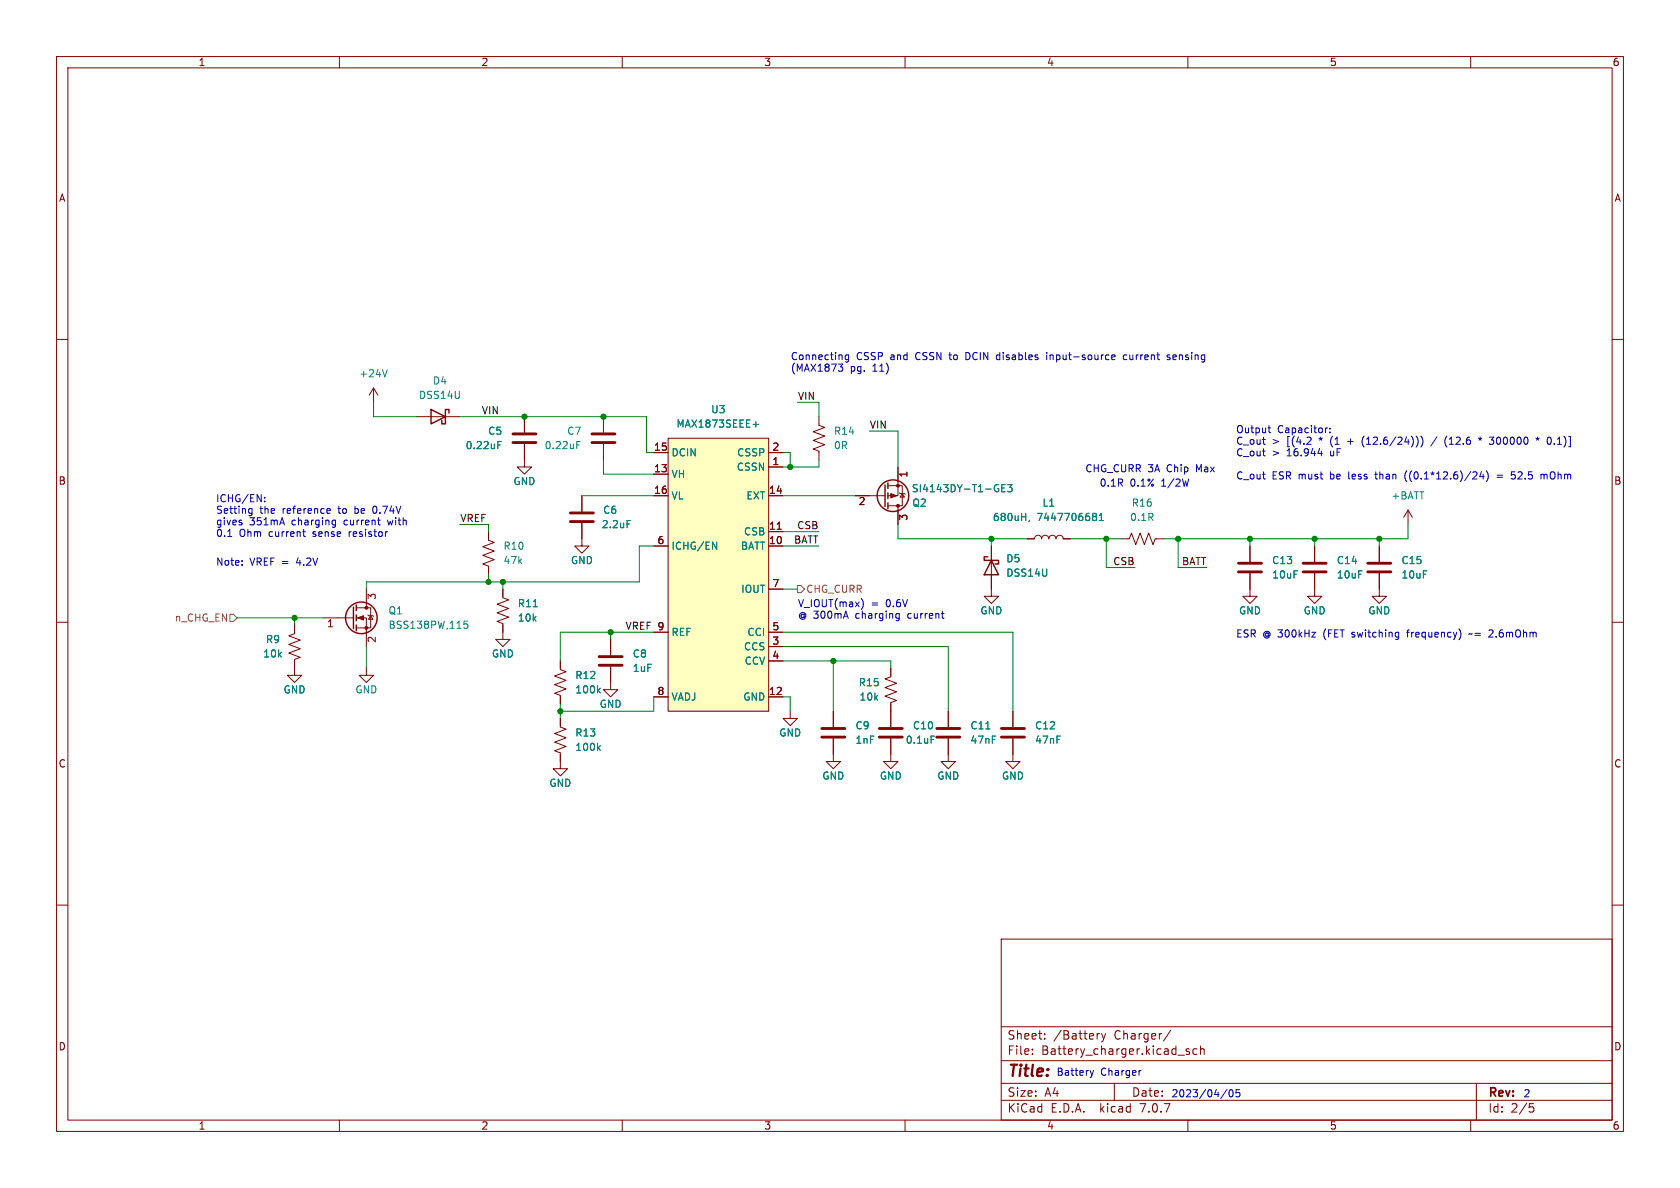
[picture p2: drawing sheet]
<svg xmlns="http://www.w3.org/2000/svg" width="297mm" height="210mm" viewBox="0 0 297 210" stroke-linecap="round" stroke-linejoin="round" font-family="sans-serif">
<g fill="none" stroke="#840000" stroke-width=".18">
<path d="M10 10h277v190h-277zM12 12h273v186h-273zM60 10v2M110 10v2M160 10v2M210 10v2M260 10v2M10 60h2M285 60h2M66 68.6l.8 1.3M66 68.6v2.5M66 68.6l-.7 1.3"/>
<path d="M73.7 73.7h7.6M92.7 78.5v4.1h1.3l-1.3 1.2-1.3-1.2h1.3M92.7 73.7v2.8M106.7 73.7v2.8M106.7 78.5v2.8M118.1 77.5h17.8v48.2h-17.8zM144.8 73.7v1.5l1 .4-2 .7 2 .8-2 .8 2 .7-2 .8 1 .4v1.5M86.4 94v1.5l1 .4-2.1 .7 2.1 .8-2.1 .8 2.1 .7-2.1 .8 1.1 .4v1.5M102.9 92.5v4h1.2l-1.2 1.3-1.3-1.3h1.3M102.9 87.6v2.8M115.6 87.6h2.5M115.6 96.5h2.5"/>
<path d="M115.6 83.8h2.5M115.6 80h2.5M135.9 87.6h2.5M135.9 82.6h2.5M135.9 96.5h2.5M135.9 94h2.5M135.9 80h2.5M137.4 93.6h.7M151.1 87.6h5.4M157 85.9h2.5v3.5h-2.5M158.7 82.6v5h-1.7M158.7 89.4v3.3"/>
<path d="M159 87.1l.1 .1h.8l.1 .2M159.5 87.2l.4 .7h-.8zM175.3 96.5v8.9h-1.3l1.3 1.3 1.2-1.3h-1.2M181.6 95.3h1.3a.64 .64 0 0 1 .6-.7 .64 .64 0 0 1 .6 .7 .64 .64 0 0 1 .7-.7 .64 .64 0 0 1 .6 .7 .64 .64 0 0 1 .7-.7 .64 .64 0 0 1 .6 .7 .64 .64 0 0 1 .6-.7 .64 .64 0 0 1 .7 .7h1.2M198.1 95.3h1.5l.4-1.1 .8 2.1 .7-2.1 .8 2.1 .8-2.1 .7 2.1 .4-1h1.5M221 96.5v2.8M232.4 96.5v2.8M243.8 96.5v2.8M248.9 90.2l-.7 1.2M248.9 90.2v2.5M248.9 90.2l.8 1.2M10 110h2"/>
<path d="M52.1 110.5v1.5l-1 .4 2 .8-2 .7 2 .8-2 .7 2 .8-1 .4v2.8h1.2l-1.2 1.3-1.3-1.3h1.3M57.1 109.2h5.4M63 109.2h1.8v5.1M63 107.4h2.5v3.6h-2.5M64.8 118.1v1.3h1.2l-1.2 1.3-1.3-1.3h1.3M64.8 104.1v3.3M65 108.7l.2 .1h.7l.1 .2M65.5 108.8l.4 .7h-.7zM88.9 104.1v1.6l1 .3-2 .8 2 .8-2 .7 2 .8-2 .8 1 .3v2.8h1.3l-1.3 1.3-1.3-1.3h1.3M99.1 116.8v1.6l1 .3-2.1 .8 2.1 .8-2.1 .7 2.1 .8-2.1 .8 1.1 .3v1.6M107.9 117.9v4h1.3l-1.3 1.3-1.2-1.3h1.2M107.9 113v2.8"/>
<path d="M115.6 111.8h2.5M135.9 114.3h2.5M135.9 116.8h2.5M135.9 111.8h2.5M135.9 104.1h2.5M157.5 118.1v1.5l-1 .4 2 .8-2 .7 2 .8-2 .8 2 .7-1 .4v4.3M221 101.3v4.1h-1.3l1.3 1.3 1.2-1.3h-1.2M232.4 101.3v4.1h-1.3l1.3 1.3 1.3-1.3h-1.3M243.8 101.3v4.1h-1.2l1.2 1.3 1.3-1.3h-1.3M285 110h2M99.1 127v1.5l1 .4-2.1 .8 2.1 .7-2.1 .8 2.1 .8-2.1 .7 1.1 .4v2.8h1.2l-1.2 1.3-1.3-1.3h1.3M115.6 123.2h2.5"/>
<path d="M135.9 123.2h2.5M139.7 125.7v1.3h1.3l-1.3 1.3-1.3-1.3h1.3M147.3 130.6v4h-1.3l1.3 1.3 1.3-1.3h-1.3M147.3 125.7v2.8M157.5 130.6v4h-1.3l1.3 1.3 1.2-1.3h-1.2M167.6 130.6v4h-1.2l1.2 1.3 1.3-1.3h-1.3M167.6 125.7v2.8M179.1 130.6v4h-1.3l1.3 1.3 1.2-1.3h-1.2M179.1 125.7v2.8M10 160h2M285 160h2M177 166h108v32h-108z"/>
<path d="M60 198v2M110 198v2M160 198v2M177 194.5h108M177 191.5h108M177 187.5h108M177 181.5h108M182.5 186.3v.1M182.5 185.5v.1M184.7 183.6v.1M184.7 182.8v.1M194.4 182.7l-.3 .1"/>
<path d="M194.7 182.7l.4 1M195.1 183.7l-.1 .4-.3 .1M195.5 182.7l-.4 1M197 191.5v3M207 182.1l-1.3 2M210 198v2M210.2 185.5l-.3-.1-.2 .2v.2l.5 .2v.3h-.5M211.6 185.5l-.4-.1-.3 .3v.4l.1 .2h.6M212.2 185.5l.3-.1 .3 .1 .1 .9M212.2 184.9v1.5M260 198v2M261 191.5v6.5"/>
<path d="M270.4 195.1h.7M270.5 195.7h.4l.3 .3-.2 .5-.5 .1"/>
</g>
<g fill="none" stroke="#008484" stroke-width=".18">
<path d="M68.5 65.3l-.5 1.3M88 78.7h.4M88 78h.6M102 78.7h.4M102 78h.6M133.1 75h1M133.6 74.5v1M110.9 92h.6M126 95.8l.7 1.3v-1.3M176.3 86.4h.3l-.1 .5M177.1 86.3h.4M177.7 85.7h-.6v1.2h.6"/>
<path d="M178.1 85.7h.8l-.4 .5 .4 .1v.5l-.2 .1-.6-.1M182 92l-.1 .2M193.4 90.7h.2l.3 .3-.3 .3M193.4 91.3h.2M193.6 91.3l.2 .1 .1 .4-.2 .2h-.3M194.3 92h.8M194.3 91.1l.4-.4v1.3M82.7 109.8h-.6l-.1 .6 .2-.1h.4l.1 .2v.4l-.2 .2-.5-.2M94.3 107.3h.7M105.8 122l.3 .5M105.8 132.2l.3 .5M106.1 121.7l-.5 .4"/>
<path d="M106.1 131.8l-.5 .5M164.6 130.1h.6M174.3 128.8h.7"/>
</g>
<g fill="none" stroke="#840000" stroke-width=".51">
<path d="M90.7 76.7h4M90.7 78.2h4M104.6 76.7h4.1M104.6 78.2h4.1M100.8 90.7h4.1M100.8 92.2h4.1M218.9 99.6h4.1M230.4 99.6h4M241.8 99.6h4.1M105.9 116.1h4.1M105.9 117.6h4.1M218.9 101.1h4.1"/>
<path d="M230.4 101.1h4M241.8 101.1h4.1M145.3 128.8h4.1M145.3 130.3h4.1M155.4 128.8h4.1M155.4 130.3h4.1M165.6 128.8h4.1M165.6 130.3h4.1M177 128.8h4.1M177 130.3h4.1"/>
</g>
<g fill="none" stroke="#840000" stroke-width=".25">
<path d="M76.2 72.4l2.5 1.3-2.5 1.2zM79.4 73v-.6h-.7v2.5h-.6v-.6M156.5 85.7v3.8M157 85.3v1.1M157 87.1v1M157 88.9v1M174.6 98.4h-.6v.7h2.5v.6h-.6M175.3 99.1l1.2 2.5h-2.5zM62.5 107.3v3.8M63 106.9v1.1M63 108.7v1M63 110.5v1"/>
<circle cx="157.9" cy="87.6" r="2.79"/>
<circle cx="63.9" cy="109.2" r="2.79"/>
</g>
<g fill="#840000" stroke="#840000" stroke-width=".18">
<path d="M157.5 87.2l1 .4-1 .4z"/>
<path d="M63.2 109.2l1.1-.4v.8z"/>
<circle cx="158.7" cy="85.9" r=".25"/>
<circle cx="158.7" cy="89.4" r=".25"/>
<circle cx="64.8" cy="111" r=".25"/>
<circle cx="64.8" cy="107.4" r=".25"/>
</g>
<path d="M118.1 77.5h17.8v48.2h-17.8z" fill="#ffffc2" stroke="#ffffc2" stroke-width=".18"/>
<path d="M40.6 108.6h.7l.6 .6-.6 .7h-.7zM141 103.5h.6l.6 .6-.6 .7h-.6z" fill="none" stroke="#848400" stroke-width=".18"/>
<g fill="none" stroke="#0000c2" stroke-width=".18">
<path d="M149 64.4l-.4 .4 .3 .2 .1 .4-.2 .2h-.4M150 62.7v1.1l-.2 .2-.3-.1M150 62.8l-.3-.1-.3 .3 .1 .5h.5M171.1 62.3h-.3v1.3h.3M176.1 63.3l.3 .3h.2M176.6 62.7h-.2l-.3 .3M185 62.3v.1M185 62.7v.9M196.5 63.2l.6-.2v-.2l-.4-.1-.2 .2 .1 .6h.5M199.2 62.8l-.4-.1-.2 .3 .1 .5h.5M206.8 62.8l-.3-.1-.2 .2 .1 .2 .4 .1v.3h-.5M224.2 75.7h.4"/>
<path d="M224.3 75.2v1.1l.3 .2M231.8 77.6l-.8 .9h.8M233.6 79.7v.9M234.7 75.7l-.4 .2M235.1 76.4v.1M235.1 75.7v.1M238.3 78.1h.9M241.2 77.1a1.46 1.46 0 0 0 0 1.9M250.4 77.1a1.46 1.46 0 0 1 0 1.9M251.2 77.1a1.46 1.46 0 0 1 0 1.9M254 77.2l-1 1.6M255.8 77.1a1.46 1.46 0 0 0 0 1.9"/>
<path d="M261.4 77.5l.3 .1M261.7 77.3v.3M261.7 77.6l-.2 .2M261.7 77.6l.1 .2M262 77.5l-.3 .1M271.5 77.5l.3 .1M271.8 77.3v.3M271.8 77.6l-.2 .2M271.8 77.6l.2 .2M272.1 77.5l-.3 .1M274.8 78.4v.1M40.3 94.8h.7"/>
<path d="M42.7 92.4v.3M42.8 99.1v.2M42.8 99.8v.1M44.1 90.7h.5M44.1 90h.5M44.6 89.9v1l-.2 .2M46.8 88.6v.1M46.8 87.9v.1M53.5 94h.5M53.7 94.7l.3 .1M58 89.9l.3 .1 .1 .2-.6 .1M58.3 90.7h-.3"/>
<path d="M58.9 91.9l.4 .1M59.3 91.9v1.1l-.1 .2h-.3M59.3 92.7l-.4 .1M66.1 89.5l-.2 .5 .2 .7M66.7 91.9h.5M67.1 92.8h.1M233 80.2h.8M243 83.8h.5M243.2 83.4l.1 1.2M248.7 83.2a1.46 1.46 0 0 0 0 2M260.3 84.7h.8M261.1 83.5v.5"/>
<path d="M261.9 83.3l-.3 1h.8M262.2 83.8v.9M262.7 83.2a1.46 1.46 0 0 1 0 2M264.7 84h1M264.7 84.4h1M267.2 84l.4-.1 .3 .2M267.8 83.4h-.6v.6M267.9 84.4l-.3 .3-.4-.1M272.4 84l.4-.2 .2 .2M273 84v.7M273.5 83.9l-.4-.1-.1 .2M152.3 105.9a1.49 1.49 0 0 1 0 1.8"/>
<path d="M158.6 108.5h.4M159 108.5v1l-.1 .2h-.4M159 109.2l-.4 .1M166.4 108.5h.5M166.8 109.3h.1M247.1 111.8h.2M247.3 111.8l-.1 1.1M247.3 112.6h-.2M248.7 111.8h.4M248.9 111.4l-.1 1.2M260.2 112.1l-.4-.1-.1 .1M263.8 111.4l-.4-.1-.2 .2"/>
<path d="M263.9 111.9l-.7 .7h.8M192.7 189.2l.3 .9M193 190.1l-.2 .3M193.3 189.2l-.3 .9M201.7 189.2l-.2 .1M216.9 192.6l-1.1 1.6M217.5 192.7l.1-.1a.68 .68 0 0 1 .4 .7 .68 .68 0 0 1-.4 .6 .84 .84 0 0 1-.1-1.2zM219.1 192.6h-.6v.6l.2-.1 .4 .1 .1 .2-.1 .4-.1 .1-.5-.1"/>
</g>
<g fill="none" stroke="#008400" stroke-width=".18">
<path d="M66 71.1v2.6h7.7M81.3 73.7h33v6.3h1.3M141 71.1h3.8v2.6M153.7 76.2h5v6.4M81.3 92.7h5.1v1.3M102.9 87.6h12.7M106.7 81.3v2.5h8.9M115.6 96.5h-2.6v6.4h-48.2v1.2M138.4 87.6h12.7M138.4 96.5h6.4M138.4 80h1.3v2.6M138.4 94h6.4"/>
<path d="M144.8 81.3v1.3h-6.4M158.7 92.7v2.6h22.9M175.3 95.3v1.2M189.2 95.3h8.9M195.6 95.3v5h5.1M208.3 95.3v5h5.1M221 95.3v1.2M232.4 95.3v1.2M243.8 95.3v1.2M248.9 92.7v2.6h-43.2M41.9 109.2h15.2M52.1 109.2v1.3"/>
<path d="M64.8 114.3v3.8M86.4 101.6v1.3M88.9 102.9v1.2M107.9 111.8v1.2M115.6 111.8h-16.5v5M138.4 111.8h40.7v13.9M138.4 104.1h2.6M138.4 116.8h19.1v1.3M138.4 114.3h29.2v11.4M147.3 116.8v8.9M99.1 124.5v2.5M115.6 123.2v2.5h-16.5"/>
<path d="M138.4 123.2h1.3v2.5"/>
</g>
<g fill="#008400" stroke="#008400" stroke-width=".18">
<circle cx="243.8" cy="95.3" r=".46"/>
<circle cx="175.3" cy="95.3" r=".46"/>
<circle cx="208.3" cy="95.3" r=".46"/>
<circle cx="221" cy="95.3" r=".46"/>
<circle cx="195.6" cy="95.3" r=".46"/>
<circle cx="232.4" cy="95.3" r=".46"/>
<circle cx="86.4" cy="102.9" r=".46"/>
<circle cx="92.7" cy="73.7" r=".46"/>
<circle cx="88.9" cy="102.9" r=".46"/>
<circle cx="52.1" cy="109.2" r=".46"/>
<circle cx="106.7" cy="73.7" r=".46"/>
<circle cx="147.3" cy="116.8" r=".46"/>
<circle cx="107.9" cy="111.8" r=".46"/>
<circle cx="139.7" cy="82.6" r=".46"/>
<circle cx="99.1" cy="125.7" r=".46"/>
</g>
<text font-size="2.8" fill="#840000" x="178" y="190.9">Title:</text>
<g font-size="2.1" fill="#840000">
<text x="178" y="184">Sheet:</text>
<text x="186.2" y="184">/Battery</text>
<text x="197" y="184">Charger/</text>
<text x="178" y="186.7">File:</text>
<text x="184.1" y="186.7">Battery_charger.kicad_sch</text>
<text x="178" y="196.9">KiCad</text>
<text x="178" y="194.1">Size:</text>
<text x="184.7" y="194.1">A4</text>
<text x="185.7" y="196.9">E.D.A.</text>
<text x="194.6" y="196.9">kicad</text>
<text x="200" y="194.1">Date:</text>
<text x="201.8" y="196.9">7.0.7</text>
<text x="263" y="194.3">Rev:</text>
<text x="263" y="196.9">Id:</text>
<text x="267.1" y="196.9">2/5</text>
</g>
<g font-size="1.8" fill="#840000">
<text x="35" y="11.9">1</text>
<text x="85" y="11.9">2</text>
<text x="135" y="11.9">3</text>
<text x="185" y="11.9">4</text>
<text x="235" y="11.9">5</text>
<text x="285" y="11.9">6</text>
<text x="10.3" y="35.9">A</text>
<text x="285.3" y="35.9">A</text>
<text x="115.5" y="83.6">13</text>
<text x="115.5" y="79.8">15</text>
<text x="136.5" y="82.3">1</text>
<text x="136.5" y="79.8">2</text>
<text x="10.3" y="85.9">B</text>
<text x="115.5" y="87.4">16</text>
<text x="135.8" y="87.4">14</text>
<text x="151.7" y="89.6">2</text>
<text x="160.7" y="84.5" transform="rotate(-90 160.7 84.5)">1</text>
<text x="285.3" y="85.9">B</text>
<text x="135.8" y="93.7">11</text>
<text x="160.7" y="92.1" transform="rotate(-90 160.7 92.1)">3</text>
<text x="116.1" y="96.3">6</text>
<text x="135.8" y="96.3">10</text>
<text x="66.8" y="106.1" transform="rotate(-90 66.8 106.1)">3</text>
<text x="136.5" y="103.9">7</text>
<text x="57.7" y="111.2">1</text>
<text x="66.8" y="113.7" transform="rotate(-90 66.8 113.7)">2</text>
<text x="116.1" y="111.5">9</text>
<text x="136.5" y="111.5">5</text>
<text x="136.5" y="114">3</text>
<text x="136.5" y="116.6">4</text>
<text x="116.1" y="122.9">8</text>
<text x="135.8" y="122.9">12</text>
<text x="10.3" y="135.9">C</text>
<text x="285.3" y="135.9">C</text>
<text x="10.3" y="185.9">D</text>
<text x="285.3" y="185.9">D</text>
<text x="35" y="199.9">1</text>
<text x="85" y="199.9">2</text>
<text x="135" y="199.9">3</text>
<text x="185" y="199.9">4</text>
<text x="235" y="199.9">5</text>
<text x="285" y="199.9">6</text>
</g>
<g font-size="1.8" fill="#0000c2">
<text x="139.7" y="63.7">Connecting</text>
<text x="139.7" y="65.8">(MAX1873</text>
<text x="150.3" y="65.8">pg.</text>
<text x="151.4" y="63.7">CSSP</text>
<text x="154.4" y="65.8">11)</text>
<text x="157.5" y="63.7">and</text>
<text x="162.1" y="63.7">CSSN</text>
<text x="168.3" y="63.7">to</text>
<text x="171.4" y="63.7">DCIN</text>
<text x="177" y="63.7">disables</text>
<text x="186.1" y="63.7">input-source</text>
<text x="199.9" y="63.7">current</text>
<text x="207.8" y="63.7">sensing</text>
<text x="218.4" y="76.7">Output</text>
<text x="225.8" y="76.7">Capacitor:</text>
<text x="191.8" y="83.6">CHG_CURR 3A</text>
<text x="206.4" y="83.6">Chip</text>
<text x="211.7" y="83.6">Max</text>
<text x="218.4" y="78.7">C_out</text>
<text x="218.4" y="80.8">C_out</text>
<text x="224.9" y="78.7">&gt;</text>
<text x="224.9" y="80.8">&gt;</text>
<text x="227.6" y="78.7">[(4.2</text>
<text x="227.6" y="80.8">16.944</text>
<text x="233.5" y="78.7">*</text>
<text x="235.4" y="80.8">uF</text>
<text x="235.6" y="78.7">(1</text>
<text x="238.9" y="78.7">+</text>
<text x="241.6" y="78.7">(12.6/24)))</text>
<text x="256.7" y="78.7">(12.6</text>
<text x="262.9" y="78.7">*</text>
<text x="265" y="78.7">300000</text>
<text x="273.5" y="78.7">*</text>
<text x="275.6" y="78.7">0.1)]</text>
<text x="38.1" y="88.9">ICHG/EN:</text>
<text x="194.3" y="86.1">0.1R</text>
<text x="199.8" y="86.1">0.1%</text>
<text x="205.4" y="86.1">1/2W</text>
<text x="218.4" y="84.8">C_out</text>
<text x="224.9" y="84.8">ESR must</text>
<text x="235.4" y="84.8">be</text>
<text x="238.8" y="84.8">less</text>
<text x="243.8" y="84.8">than</text>
<text x="249.2" y="84.8">((0.1*12.6)/24)</text>
<text x="265.7" y="84.8">=</text>
<text x="268.4" y="84.8">52.5</text>
<text x="273.9" y="84.8">mOhm</text>
<text x="38.1" y="90.9">Setting</text>
<text x="38.1" y="93">gives</text>
<text x="38.1" y="95">0.1</text>
<text x="42.3" y="95">Ohm</text>
<text x="44.1" y="93">351mA</text>
<text x="45.9" y="90.9">the</text>
<text x="47.6" y="95">current</text>
<text x="50.1" y="90.9">reference</text>
<text x="51.7" y="93">charging</text>
<text x="55.6" y="95">sense</text>
<text x="60.1" y="90.9">to</text>
<text x="61.1" y="93">current</text>
<text x="62.1" y="95">resistor</text>
<text x="63.2" y="90.9">be</text>
<text x="66.6" y="90.9">0.74V</text>
<text x="69" y="93">with</text>
<text x="38.1" y="100.1">Note:</text>
<text x="44.2" y="100.1">VREF =</text>
<text x="52.7" y="100.1">4.2V</text>
<text x="141" y="107.4">V_IOUT(max)</text>
<text x="154" y="107.4">=</text>
<text x="156.7" y="107.4">0.6V</text>
<text x="141" y="109.5">@ 300mA</text>
<text x="151.4" y="109.5">charging</text>
<text x="160.8" y="109.5">current</text>
<text x="218.4" y="112.8">ESR @ 300kHz</text>
<text x="234.2" y="112.8">(FET</text>
<text x="239.5" y="112.8">switching</text>
<text x="249.5" y="112.8">frequency)</text>
<text x="260.7" y="112.8">~=</text>
<text x="264.3" y="112.8">2.6mOhm</text>
<text x="186.7" y="190.2">Battery</text>
<text x="194.6" y="190.2">Charger</text>
<text x="207" y="194.1">2023/04/05</text>
<text x="269.2" y="194.1">2</text>
</g>
<g font-size="1.8" fill="#008484">
<text x="63.4" y="66.9">+24V</text>
<text x="74" y="70.7">DSS14U</text>
<text x="76.4" y="68.2">D4</text>
<text x="86.2" y="77.1">C5</text>
<text x="100.2" y="77.1">C7</text>
<text x="119.5" y="75.8">MAX1873SEEE+</text>
<text x="125.6" y="73.3">U3</text>
<text x="147.3" y="77.1">R14</text>
<text x="82.2" y="79.6">0.22uF</text>
<text x="96.2" y="79.6">0.22uF</text>
<text x="118.6" y="80.9">DCIN</text>
<text x="130.2" y="83.4">CSSN</text>
<text x="130.2" y="80.9">CSSP</text>
<text x="147.3" y="79.6">0R</text>
<text x="90.7" y="86">GND</text>
<text x="118.6" y="84.7">VH</text>
<text x="118.6" y="88.5">VL</text>
<text x="131.9" y="88.5">EXT</text>
<text x="161.1" y="87.2">SI4143DY-T1-GE3</text>
<text x="161.2" y="89.8">Q2</text>
<text x="184.2" y="89.8">L1</text>
<text x="200" y="89.8">R16</text>
<text x="245.9" y="88.5">+BATT</text>
<text x="106.3" y="93.6">2.2uF</text>
<text x="106.5" y="91">C6</text>
<text x="131.4" y="94.8">CSB</text>
<text x="175.4" y="92.3">680uH,</text>
<text x="183.3" y="92.3">7447706681</text>
<text x="199.7" y="92.3">0.1R</text>
<text x="88.9" y="99.9">47k</text>
<text x="88.9" y="97.4">R10</text>
<text x="100.8" y="99.9">GND</text>
<text x="118.6" y="97.4">ICHG/EN</text>
<text x="130.9" y="97.4">BATT</text>
<text x="177.8" y="99.6">D5</text>
<text x="224.8" y="99.9">C13</text>
<text x="236.2" y="99.9">C14</text>
<text x="247.7" y="99.9">C15</text>
<text x="91.4" y="107.5">R11</text>
<text x="130.9" y="105">IOUT</text>
<text x="177.8" y="102.1">DSS14U</text>
<text x="224.8" y="102.5">10uF</text>
<text x="236.2" y="102.5">10uF</text>
<text x="247.7" y="102.5">10uF</text>
<text x="46.9" y="113.9">R9</text>
<text x="68.6" y="108.8">Q1</text>
<text x="68.6" y="111.4">BSS138PW,115</text>
<text x="91.4" y="110.1">10k</text>
<text x="118.6" y="112.6">REF</text>
<text x="132" y="112.6">CCI</text>
<text x="173.2" y="108.8">GND</text>
<text x="218.9" y="108.8">GND</text>
<text x="230.4" y="108.8">GND</text>
<text x="241.8" y="108.8">GND</text>
<text x="46.4" y="116.4">10k</text>
<text x="86.9" y="116.4">GND</text>
<text x="111.8" y="116.4">C8</text>
<text x="111.8" y="119">1uF</text>
<text x="131.4" y="115.2">CCS</text>
<text x="131.6" y="117.7">CCV</text>
<text x="50" y="122.8">GND</text>
<text x="62.7" y="122.8">GND</text>
<text x="101.6" y="120.2">R12</text>
<text x="101.6" y="122.8">100k</text>
<text x="105.9" y="125.3">GND</text>
<text x="118.6" y="124.1">VADJ</text>
<text x="131.3" y="124.1">GND</text>
<text x="151.7" y="121.5">R15</text>
<text x="151.8" y="124.1">10k</text>
<text x="101.6" y="130.4">R13</text>
<text x="137.7" y="130.4">GND</text>
<text x="151.1" y="129.1">C9</text>
<text x="151.1" y="131.7">1nF</text>
<text x="160" y="131.7">0.1uF</text>
<text x="161.3" y="129.1">C10</text>
<text x="171.5" y="129.1">C11</text>
<text x="171.5" y="131.7">47nF</text>
<text x="182.9" y="129.1">C12</text>
<text x="182.9" y="131.7">47nF</text>
<text x="101.6" y="132.9">100k</text>
<text x="97" y="139.3">GND</text>
<text x="145.3" y="138">GND</text>
<text x="155.4" y="138">GND</text>
<text x="165.6" y="138">GND</text>
<text x="177" y="138">GND</text>
</g>
<g font-size="1.8">
<text x="141" y="70.8">VIN</text>
<text x="85.1" y="73.3">VIN</text>
<text x="153.7" y="75.9">VIN</text>
<text x="81.3" y="92.4">VREF</text>
<text x="140.8" y="93.6">CSB</text>
<text x="140.3" y="96.2">BATT</text>
<text x="196.7" y="100">CSB</text>
<text x="208.9" y="100">BATT</text>
<text x="110.5" y="111.4">VREF 9</text>
</g>
<g font-size="1.8" fill="#848400">
<text x="142.4" y="105">CHG_CURR</text>
<text x="30.8" y="110.1">n_CHG_EN</text>
</g>
</svg>
